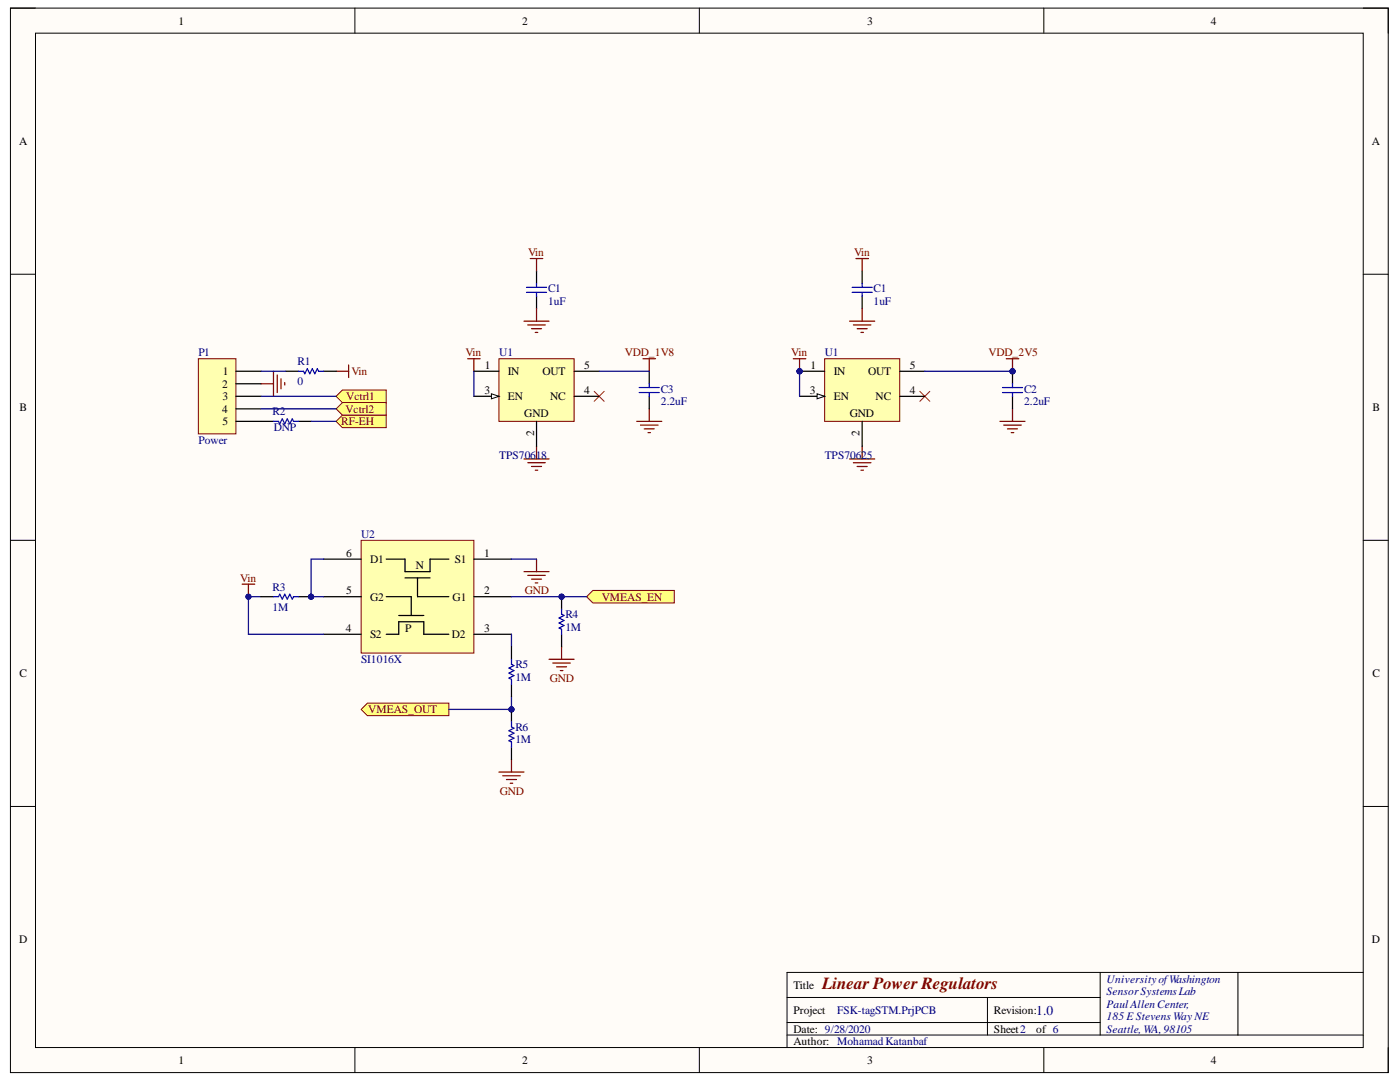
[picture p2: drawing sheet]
<svg xmlns="http://www.w3.org/2000/svg" width="279mm" height="216mm" viewBox="0 0 279 216" stroke-linecap="round" stroke-linejoin="round" font-family="sans-serif">
<path d="M2.1 1.6h275v212.4h-275z" fill-rule="evenodd" fill="#fffcf8"/>
<path d="M2.1 1.6h275v212.4h-275z" fill="none" stroke="#000" stroke-width=".2"/>
<path d="M7.1 6.6h265v202.4h-265z" fill-rule="evenodd" fill="#fffcf8"/>
<g fill="none" stroke="#000" stroke-width=".2">
<path d="M2.1 1.6h5M7.1 6.6h265v202.4h-265zM70.8 1.6v5M139.6 1.6v5M208.3 1.6v5M272.1 1.6h5v5M2.1 54.7h5M272.1 54.7h5M2.1 107.8h5M272.1 107.8h5M2.1 160.9h5M272.1 160.9h5"/>
<path d="M157.1 199h62.5M197.1 199v7.5M219.6 194v12.5M247.1 194v12.5M272.1 194h-115v15M70.8 209v5M139.6 209v5M157.1 206.5h115M157.1 204h62.5M208.3 209v5M277.1 209v5"/>
</g>
<g fill="none" stroke="#800000" stroke-width=".25">
<path d="M52.1 76.6h2.5M54.6 74.1v5M55.3 74.8v3.5M56.1 75.6v2M56.8 76.3v.5M67.1 74.1h2.5M69.6 72.8v2.5M93.3 71.6h2.5M94.6 71.6v2.5M158.3 71.6h2.5M159.6 71.6v2.5M104.6 91.6h5"/>
<path d="M105.3 92.3h3.5M106.1 93.1h2M106.8 93.8h.5M107.1 89.1v2.5M169.6 91.6h5M170.3 92.3h3.5M171.1 93.1h2M171.8 93.8h.5M172.1 89.1v2.5"/>
</g>
<path d="M118.6 78.1l2 2M120.6 78.1l-2 2M183.6 78.1l2 2M185.6 78.1l-2 2" fill="none" stroke="#f00" stroke-width=".2"/>
<circle cx="159.6" cy="74.1" r=".5" fill="#000080"/>
<circle cx="159.6" cy="74.1" r=".5" fill="none" stroke="#000080" stroke-width=".2"/>
<path d="M128.3 71.6h2.5M129.6 71.6v2.5M200.8 71.6h2.5M202.1 71.6v2.5" fill="none" stroke="#800000" stroke-width=".25"/>
<circle cx="202.1" cy="74.1" r=".5" fill="#000080"/>
<circle cx="202.1" cy="74.1" r=".5" fill="none" stroke="#000080" stroke-width=".2"/>
<path d="M107.1 54.1v2.5M107.1 59.1v2.5M172.1 54.1v2.5M172.1 59.1v2.5" fill="none" stroke="#000" stroke-width=".25"/>
<path d="M105.1 57.3h4M105.1 58.3h4M107.1 56.6v.7M107.1 58.3v.8M170.1 57.3h4M170.1 58.3h4M172.1 56.6v.7M172.1 58.3v.8" fill="none" stroke="#00f" stroke-width=".25"/>
<g fill="none" stroke="#800000" stroke-width=".25">
<path d="M105.8 51.6h2.5M107.1 51.6v2.5M170.8 51.6h2.5M172.1 51.6v2.5M104.6 64.1h5M105.3 64.8h3.5M106.1 65.6h2M106.8 66.3h.5M107.1 61.6v2.5M169.6 64.1h5M170.3 64.8h3.5M171.1 65.6h2"/>
<path d="M171.8 66.3h.5M172.1 61.6v2.5M127.1 84.1h5M127.8 84.8h3.5M128.6 85.6h2M129.3 86.3h.5M129.6 81.6v2.5M199.6 84.1h5M200.3 84.8h3.5M201.1 85.6h2M201.8 86.3h.5M202.1 81.6v2.5"/>
</g>
<path d="M99.6 71.6h15v12.5h-15z" fill-rule="evenodd" fill="#ffffb0"/>
<path d="M99.6 71.6h15v12.5h-15z" fill="none" stroke="#800000" stroke-width=".2"/>
<path d="M94.6 74.1h5M94.6 79.1h5M107.1 84.1v5" fill="none" stroke="#000" stroke-width=".25"/>
<path d="M98.1 78.6l1.5 .5-1.5 .5z" fill="#f8fcff"/>
<path d="M98.1 78.6l1.5 .5-1.5 .5z" fill="none" stroke="#000" stroke-width=".2"/>
<path d="M114.6 79.1h5M114.6 74.1h5" fill="none" stroke="#000" stroke-width=".25"/>
<circle cx="159.6" cy="74.1" r=".5" fill="#000080"/>
<circle cx="159.6" cy="74.1" r=".5" fill="none" stroke="#000080" stroke-width=".2"/>
<path d="M164.6 71.6h15v12.5h-15z" fill-rule="evenodd" fill="#ffffb0"/>
<path d="M164.6 71.6h15v12.5h-15z" fill="none" stroke="#800000" stroke-width=".2"/>
<path d="M159.6 74.1h5" fill="none" stroke="#000" stroke-width=".25"/>
<circle cx="159.6" cy="74.1" r=".5" fill="#000080"/>
<circle cx="159.6" cy="74.1" r=".5" fill="none" stroke="#000080" stroke-width=".2"/>
<path d="M159.6 79.1h5M172.1 84.1v5" fill="none" stroke="#000" stroke-width=".25"/>
<path d="M163.1 78.6l1.5 .5-1.5 .5z" fill="#f8fcff"/>
<path d="M163.1 78.6l1.5 .5-1.5 .5z" fill="none" stroke="#000" stroke-width=".2"/>
<path d="M129.6 74.1v2.5M129.6 79.1v2.5M179.6 79.1h5M179.6 74.1h5" fill="none" stroke="#000" stroke-width=".25"/>
<path d="M127.6 77.3h4M127.6 78.3h4M129.6 76.6v.7M129.6 78.3v.8" fill="none" stroke="#00f" stroke-width=".25"/>
<circle cx="202.1" cy="74.1" r=".5" fill="#000080"/>
<circle cx="202.1" cy="74.1" r=".5" fill="none" stroke="#000080" stroke-width=".2"/>
<path d="M202.1 74.1v2.5M202.1 79.1v2.5" fill="none" stroke="#000" stroke-width=".25"/>
<circle cx="202.1" cy="74.1" r=".5" fill="#000080"/>
<circle cx="202.1" cy="74.1" r=".5" fill="none" stroke="#000080" stroke-width=".2"/>
<path d="M200.1 77.3h4M200.1 78.3h4M202.1 76.6v.7M202.1 78.3v.8" fill="none" stroke="#00f" stroke-width=".25"/>
<path d="M94.6 74.1v5M159.6 74.1v5" fill="none" stroke="#000080" stroke-width=".25"/>
<circle cx="159.6" cy="74.1" r=".5" fill="#000080"/>
<circle cx="159.6" cy="74.1" r=".5" fill="none" stroke="#000080" stroke-width=".2"/>
<path d="M119.6 74.1h10M184.6 74.1h17.5" fill="none" stroke="#000080" stroke-width=".25"/>
<circle cx="202.1" cy="74.1" r=".5" fill="#000080"/>
<circle cx="202.1" cy="74.1" r=".5" fill="none" stroke="#000080" stroke-width=".2"/>
<path d="M52.1 74.1h5" fill="none" stroke="#000080" stroke-width=".25"/>
<path d="M57.1 74.1h2.5M64.6 74.1h2.5" fill="none" stroke="#000" stroke-width=".25"/>
<path d="M59.6 74.1h1l.2 .5 .5-1 .5 1 .5-1 .5 1 .5-1 .3 .5h1" fill="none" stroke="#00f" stroke-width=".25"/>
<path d="M67.1 84.1l1.2-1.3h8.8v2.5h-8.8z" fill-rule="evenodd" fill="#ffff80"/>
<path d="M67.1 84.1l1.2-1.3h8.8v2.5h-8.8z" fill="none" stroke="#800000" stroke-width=".2"/>
<path d="M52.1 84.1h2.5M59.6 84.1h2.5" fill="none" stroke="#000" stroke-width=".25"/>
<path d="M54.6 84.1h1l.2 .5 .5-1 .5 1 .5-1 .5 1 .5-1 .3 .5h1" fill="none" stroke="#00f" stroke-width=".25"/>
<path d="M62.1 84.1h5" fill="none" stroke="#000080" stroke-width=".25"/>
<path d="M39.6 71.6h7.5v15h-7.5z" fill-rule="evenodd" fill="#ffffb0"/>
<path d="M39.6 71.6h7.5v15h-7.5z" fill="none" stroke="#800000" stroke-width=".2"/>
<path d="M47.1 74.1h5M47.1 76.6h5M47.1 79.1h5M47.1 81.6h5M47.1 84.1h5" fill="none" stroke="#000" stroke-width=".25"/>
<path d="M67.1 79.1l1.2-1.3h8.8v2.5h-8.8z" fill-rule="evenodd" fill="#ffff80"/>
<path d="M67.1 79.1l1.2-1.3h8.8v2.5h-8.8z" fill="none" stroke="#800000" stroke-width=".2"/>
<path d="M52.1 79.1h15" fill="none" stroke="#000080" stroke-width=".25"/>
<path d="M67.1 81.6l1.2-1.3h8.8v2.5h-8.8z" fill-rule="evenodd" fill="#ffff80"/>
<path d="M67.1 81.6l1.2-1.3h8.8v2.5h-8.8z" fill="none" stroke="#800000" stroke-width=".2"/>
<path d="M52.1 81.6h15" fill="none" stroke="#000080" stroke-width=".25"/>
<path d="M72.1 107.8h22.5v22.5h-22.5z" fill-rule="evenodd" fill="#ffffb0"/>
<path d="M72.1 107.8h22.5v22.5h-22.5z" fill="none" stroke="#800000" stroke-width=".2"/>
<path d="M64.6 111.6h7.5M64.6 119.1h7.5M77.1 111.6h3.7v2.5h5v-2.5h3.8M77.1 119.1h5v3.7M80.8 115.3h5M83.3 115.3v3.8h6.3M94.6 111.6h7.5M94.6 119.1h7.5M64.6 126.6h7.5M77.1 126.6h2.5v-2.5h5v2.5h5M79.6 122.8h5M94.6 126.6h7.5" fill="none" stroke="#000" stroke-width=".25"/>
<path d="M109.6 131.6h5M110.3 132.3h3.5M111.1 133.1h2M111.8 133.8h.5M112.1 129.1v2.5M99.6 154h5M100.3 154.8h3.5M101.1 155.5h2M101.8 156.3h.5M102.1 151.5v2.5" fill="none" stroke="#800000" stroke-width=".25"/>
<path d="M117.1 119.1l1.2-1.3h16.3v2.5h-16.3z" fill-rule="evenodd" fill="#ffff80"/>
<path d="M117.1 119.1l1.2-1.3h16.3v2.5h-16.3z" fill="none" stroke="#800000" stroke-width=".2"/>
<path d="M73.3 140.3h16.3v2.5h-16.3l-1.2-1.2z" fill-rule="evenodd" fill="#ffff80"/>
<path d="M73.3 140.3h16.3v2.5h-16.3l-1.2-1.2z" fill="none" stroke="#800000" stroke-width=".2"/>
<path d="M104.6 114.1h5M105.3 114.8h3.5M106.1 115.6h2M106.8 116.3h.5M107.1 111.6v2.5" fill="none" stroke="#800000" stroke-width=".25"/>
<path d="M52.1 119.1h-2.5v7.5h15" fill="none" stroke="#000080" stroke-width=".25"/>
<circle cx="49.6" cy="119.1" r=".5" fill="#000080"/>
<circle cx="49.6" cy="119.1" r=".5" fill="none" stroke="#000080" stroke-width=".2"/>
<path d="M102.1 119.1h15" fill="none" stroke="#000080" stroke-width=".25"/>
<circle cx="112.1" cy="119.1" r=".5" fill="#000080"/>
<circle cx="112.1" cy="119.1" r=".5" fill="none" stroke="#000080" stroke-width=".2"/>
<path d="M102.1 139.1v2.5h-12.5M102.1 126.6v2.5" fill="none" stroke="#000080" stroke-width=".25"/>
<circle cx="102.1" cy="141.6" r=".5" fill="#000080"/>
<circle cx="102.1" cy="141.6" r=".5" fill="none" stroke="#000080" stroke-width=".2"/>
<path d="M64.6 111.6h-2.5v7.5h2.5" fill="none" stroke="#000080" stroke-width=".25"/>
<circle cx="62.1" cy="119.1" r=".5" fill="#000080"/>
<circle cx="62.1" cy="119.1" r=".5" fill="none" stroke="#000080" stroke-width=".2"/>
<path d="M102.1 111.6h5" fill="none" stroke="#000080" stroke-width=".25"/>
<path d="M48.3 116.6h2.5M49.6 116.6v2.5" fill="none" stroke="#800000" stroke-width=".25"/>
<circle cx="49.6" cy="119.1" r=".5" fill="#000080"/>
<circle cx="49.6" cy="119.1" r=".5" fill="none" stroke="#000080" stroke-width=".2"/>
<circle cx="112.1" cy="119.1" r=".5" fill="#000080"/>
<circle cx="112.1" cy="119.1" r=".5" fill="none" stroke="#000080" stroke-width=".2"/>
<path d="M112.1 119.1v2.5M112.1 126.6v2.5" fill="none" stroke="#000" stroke-width=".25"/>
<circle cx="112.1" cy="119.1" r=".5" fill="#000080"/>
<circle cx="112.1" cy="119.1" r=".5" fill="none" stroke="#000080" stroke-width=".2"/>
<path d="M102.1 131.6v1l.5 .2-1 .5 1 .5-1 .5 1 .5-1 .5 .5 .3v1M112.1 121.6v1l.5 .2-1 .5 1 .5-1 .5 1 .5-1 .5 .5 .3v1" fill="none" stroke="#00f" stroke-width=".25"/>
<path d="M102.1 129.1v2.5M102.1 136.6v2.5" fill="none" stroke="#000" stroke-width=".25"/>
<circle cx="102.1" cy="141.6" r=".5" fill="#000080"/>
<circle cx="102.1" cy="141.6" r=".5" fill="none" stroke="#000080" stroke-width=".2"/>
<path d="M102.1 141.6v2.5M102.1 149v2.5" fill="none" stroke="#000" stroke-width=".25"/>
<circle cx="102.1" cy="141.6" r=".5" fill="#000080"/>
<circle cx="102.1" cy="141.6" r=".5" fill="none" stroke="#000080" stroke-width=".2"/>
<path d="M102.1 144.1v1l.5 .2-1 .5 1 .5-1 .5 1 .5-1 .5 .5 .3v.9" fill="none" stroke="#00f" stroke-width=".25"/>
<circle cx="62.1" cy="119.1" r=".5" fill="#000080"/>
<circle cx="62.1" cy="119.1" r=".5" fill="none" stroke="#000080" stroke-width=".2"/>
<path d="M59.6 119.1h2.5" fill="none" stroke="#000" stroke-width=".25"/>
<circle cx="62.1" cy="119.1" r=".5" fill="#000080"/>
<circle cx="62.1" cy="119.1" r=".5" fill="none" stroke="#000080" stroke-width=".2"/>
<path d="M52.1 119.1h2.5" fill="none" stroke="#000" stroke-width=".25"/>
<path d="M54.6 119.1h1l.2-.5 .5 1 .5-1 .5 1 .5-1 .5 1 .3-.5h1" fill="none" stroke="#00f" stroke-width=".25"/>
<text font-size="3.4" fill="#800000" x="164.1" y="197.3">Linear Power Regulators</text>
<text font-size="2.7" fill="#000080" x="206.8" y="202.4">1.0</text>
<g font-size="2.3">
<text x="35.6" y="4.9">1</text>
<text x="104.2" y="4.9">2</text>
<text x="173.1" y="4.9">3</text>
<text x="241.7" y="4.9">4</text>
<text x="3.8" y="28.9">A</text>
<text x="273.8" y="28.9">A</text>
<text x="44.3" y="77.4">2</text>
<text x="44.5" y="74.8">1</text>
<text x="96.8" y="73.7">1</text>
<text x="101.3" y="74.8">IN</text>
<text x="108.3" y="74.8">OUT</text>
<text x="116.6" y="73.7">5</text>
<text x="161.7" y="73.7">1</text>
<text x="166.4" y="74.8">IN</text>
<text x="173.2" y="74.8">OUT</text>
<text x="181.6" y="73.7">5</text>
<text x="3.9" y="82">B</text>
<text x="44.3" y="82.4">4</text>
<text x="44.4" y="79.8">3</text>
<text x="96.7" y="78.6">3</text>
<text x="101.3" y="79.8">EN</text>
<text x="104.6" y="83.1">GND</text>
<text x="109.8" y="79.8">NC</text>
<text x="116.6" y="78.6">4</text>
<text x="161.6" y="78.6">3</text>
<text x="166.4" y="79.8">EN</text>
<text x="169.6" y="83.1">GND</text>
<text x="174.8" y="79.8">NC</text>
<text x="181.6" y="78.6">4</text>
<text x="273.9" y="82">B</text>
<text x="44.4" y="84.9">5</text>
<text x="106.6" y="87.1" transform="rotate(-90 106.6 87.1)">2</text>
<text x="171.5" y="87.1" transform="rotate(-90 171.5 87.1)">2</text>
<text x="69.1" y="111.1">6</text>
<text x="73.8" y="112.4">D1</text>
<text x="83" y="113.6">N</text>
<text x="90.8" y="112.4">S1</text>
<text x="96.6" y="111.1">1</text>
<text x="69.1" y="118.6">5</text>
<text x="73.8" y="119.8">G2</text>
<text x="90.3" y="119.8">G1</text>
<text x="96.6" y="118.6">2</text>
<text x="69" y="126.1">4</text>
<text x="73.8" y="127.3">S2</text>
<text x="80.9" y="126.1">P</text>
<text x="90.2" y="127.3">D2</text>
<text x="96.6" y="126.1">3</text>
<text x="3.9" y="135.1">C</text>
<text x="273.9" y="135.1">C</text>
<text x="3.8" y="188.2">D</text>
<text x="273.8" y="188.2">D</text>
<text x="158.3" y="197.3">Title</text>
<text x="158.3" y="202.3">Project</text>
<text x="198.4" y="202.3">Revision:</text>
<text x="158.3" y="208.5">Author: MohamadKatanbaf</text>
<text x="158.3" y="206.1">Date: 9/28/2020</text>
<text x="198.4" y="206.1">Sheet2</text>
<text x="206.8" y="206.1">of 6</text>
<text x="35.6" y="212.3">1</text>
<text x="104.2" y="212.3">2</text>
<text x="173.1" y="212.3">3</text>
<text x="241.7" y="212.3">4</text>
</g>
<g font-size="2.3" fill="#800000">
<text x="105.4" y="51.2">Vin</text>
<text x="170.4" y="51.2">Vin</text>
<text x="92.9" y="71.1">Vin</text>
<text x="124.7" y="71.1">VDD_1V8</text>
<text x="157.9" y="71.1">Vin</text>
<text x="197.3" y="71.1">VDD_2V5</text>
<text x="70.1" y="74.8">Vin</text>
<text x="68.9" y="82.4">Vctrl2</text>
<text x="69.1" y="79.8">Vctrl1</text>
<text x="68.1" y="84.9">RF-EH</text>
<text x="48" y="116.1">Vin</text>
<text x="104.7" y="118.6">GND</text>
<text x="120.1" y="119.8">VMEAS_EN</text>
<text x="109.7" y="136.1">GND</text>
<text x="73.5" y="142.3">VMEAS_OUT</text>
<text x="99.7" y="158.6">GND</text>
</g>
<g font-size="2.3" fill="#000080">
<text x="109.4" y="58.3">C1</text>
<text x="174.3" y="58.3">C1</text>
<text x="109.4" y="60.9">1uF</text>
<text x="174.3" y="60.9">1uF</text>
<text x="39.6" y="71.1">P1</text>
<text x="99.6" y="71.1">U1</text>
<text x="164.6" y="71.1">U1</text>
<text x="59.4" y="76.9">0</text>
<text x="59.4" y="72.9">R1</text>
<text x="54.4" y="82.9">R2</text>
<text x="131.9" y="80.8">2.2uF</text>
<text x="131.9" y="78.4">C3</text>
<text x="204.4" y="80.8">2.2uF</text>
<text x="204.4" y="78.4">C2</text>
<text x="39.6" y="88.6">Power</text>
<text x="54.6" y="86.1">DNP</text>
<text x="99.6" y="91.6">TPS70618</text>
<text x="164.6" y="91.6">TPS70625</text>
<text x="72.1" y="107.3">U2</text>
<text x="54.4" y="117.9">R3</text>
<text x="54.4" y="121.9">1M</text>
<text x="112.8" y="125.8">1M</text>
<text x="112.8" y="123.4">R4</text>
<text x="72.1" y="132.3">SI1016X</text>
<text x="102.9" y="135.8">1M</text>
<text x="102.9" y="133.4">R5</text>
<text x="102.9" y="148.3">1M</text>
<text x="102.9" y="145.9">R6</text>
<text x="220.9" y="196.1">UniversityofWashington</text>
<text x="167.1" y="202.3">FSK-tagSTM.PrjPCB</text>
<text x="220.9" y="198.5">SensorSystemsLab</text>
<text x="220.9" y="201.1">PaulAllenCenter,</text>
<text x="220.9" y="203.5">185 E Stevens WayNE</text>
<text x="220.9" y="206.1">Seattle, WA,98105</text>
</g>
</svg>
